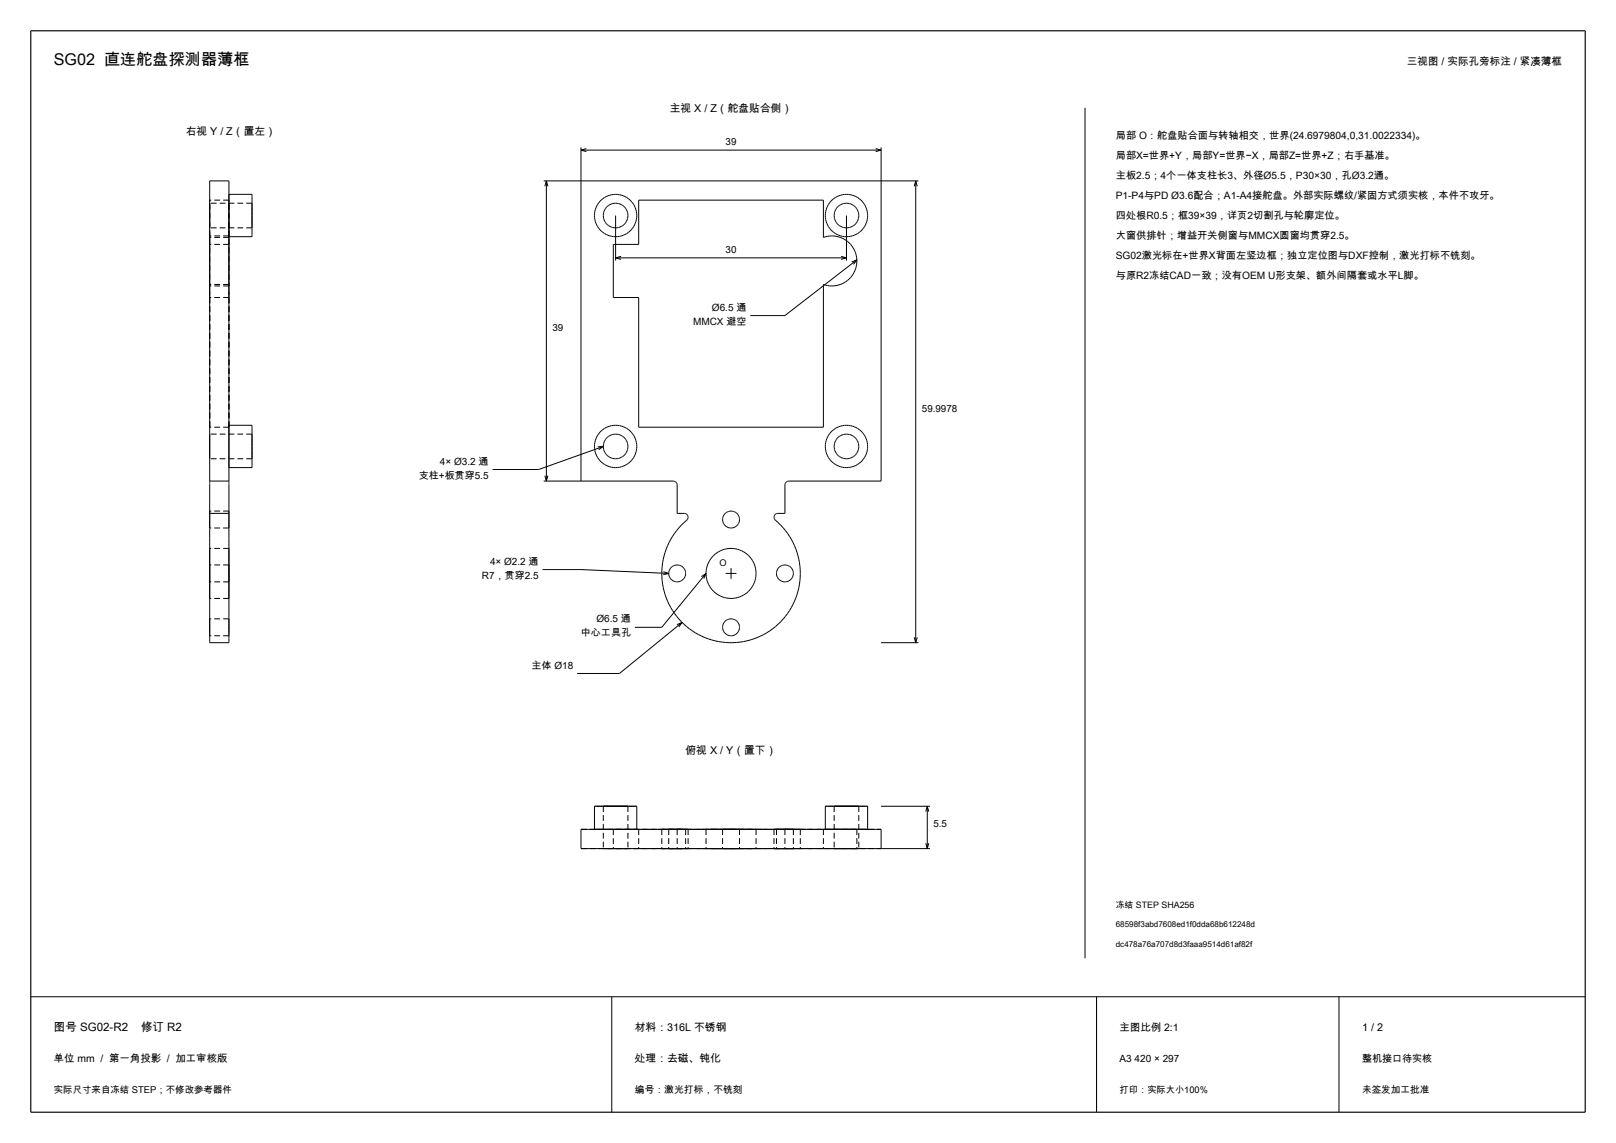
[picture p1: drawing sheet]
<svg xmlns="http://www.w3.org/2000/svg" width="420mm" height="297mm" viewBox="0 0 420 297" stroke-linecap="round" stroke-linejoin="round" font-family="sans-serif">
<path d="M8 8h404v281h-404z" fill="none" stroke="#000" stroke-width=".3"/>
<g fill="none" stroke="#000" stroke-width=".26">
<path d="M151 38.3v86.7M151 39h78M151 39l1.4 .4M152.4 38.6l-1.4 .4M227.6 38.6l1.4 .4M229 38.3v86.7h-24a1 1 0 0 0-1 1v7.4h-1.8a1 1 0 0 0-1 .7 1 1 0 0 0 .3 1.1 18 18 0 0 1 1.4 26.3 18 18 0 0 1-26.3-.4 18 18 0 0 1 2.1-26.2 1 1 0 0 0-.9-1.5h-1.8v-7.4a1 1 0 0 0-1-1h-33.7M229 39l-1.4 .4M282 28v221M54.5 47h5v120h-5zM59.5 50.5h6v11h-6M141.3 47h97.4M142 47v78"/>
<path d="M142 47l-.4 1.4M142 47l.4 1.4M160 56v11.7M166 52h48v9.7a6.5 6.5 0 0 1 8.7 6.1 6.5 6.5 0 0 1-8.7 6.1v37.1h-48v-33.7h-6.6v-13.8h6.6zM220 56v11.7M238 47v120M238 47l-.4 1.4M238 47l.4 1.4M160 67h60M160 67l1.4 .4M161.4 66.6l-1.4 .4M218.6 66.6l1.4 .4"/>
<path d="M220 67l-1.4 .4M222.7 67.5l-18.7 14.5h-9M222.7 67.5l-1.4 .6M222.7 67.5l-.9 1.2M59.5 110.5h6v11h-6M156.8 116l-16.8 6h-12M156.8 116l-1.5 .1M156.8 116l-1.2 .8M54.5 133.4h5M54.5 125h5M141.6 123.6l.4 1.4M142.4 123.6l-.4 1.4"/>
<path d="M141 148h10l22.8 1M172.4 148.5l1.4 .5M173.8 149l-1.4 .3M183.5 149l-11.5 14h-7M183.5 149l-1.2 .8M183.5 149l-.6 1.3M188.6 149h2.8M190 147.6v2.8M177.3 161.7l-16.3 13.3h-11M177.3 161.7l-1.4 .6M177.3 161.7l-.9 1.2M229 167h9.7"/>
<path d="M237.6 165.6l.4 1.4M238.4 165.6l-.4 1.4M154.5 215.5v-6h11v6M214.5 215.5v-6h11v6M229 209.5h12.7M240.6 219.1l.4 1.4M241 209.5v11M241 209.5l-.4 1.4M241 209.5l.4 1.4M241.4 219.1l-.4 1.4M229 220.5v-5h-78v5h90.7M8 259h404"/>
<path d="M159 259v30M285 259v30M348 259v30"/>
<circle cx="160" cy="56" r="3.2"/>
<circle cx="220" cy="56" r="3.2"/>
<circle cx="160" cy="116" r="3.2"/>
<circle cx="220" cy="116" r="3.2"/>
<circle cx="190" cy="135" r="2.2"/>
<circle cx="176" cy="149" r="2.2"/>
<circle cx="190" cy="149" r="6.5"/>
<circle cx="204" cy="149" r="2.2"/>
<circle cx="190" cy="163" r="2.2"/>
</g>
<g fill="none" stroke="#000" stroke-width=".26" stroke-dasharray="1.5 .8" stroke-linecap="butt">
<path d="M54.5 52.8v.1M54.5 52.9v.2M54.5 53.1v.4M54.5 53.5v.5M54.5 54v.6M54.5 54.6v.7M54.5 55.3v.7M54.5 56v.7M54.5 56.7v.7M54.5 57.4v.6M54.5 58v.5M54.5 58.5v.4"/>
<path d="M54.5 58.9v.2M54.5 59.1v.1M59.5 50.5v.1M59.5 50.6v.4M59.5 51v.7M59.5 51.7v.9M59.5 52.6v1M59.5 53.6v1.2M59.5 54.8v1.2M59.5 56v1.2M59.5 57.2v1.2M59.5 58.4v1"/>
<path d="M59.5 59.4v.9M59.5 52h-5M65.5 52.8v.1M65.5 52.9v.2M65.5 53.1v.4M65.5 53.5v.5M65.5 54v.6M65.5 54.6v.7M65.5 55.3v.7M65.5 56v.7M65.5 56.7v.7M65.5 57.4v.6"/>
<path d="M65.5 58v.5M65.5 58.5v.4M65.5 58.9v.2M65.5 59.1v.1M65.5 52.8h-11M65.5 59.2h-11M154.5 56v.5M154.5 55.5v.5M154.5 56.5l.1 .5M154.6 55l-.1 .5M154.6 57l.1 .5M154.7 54.5l-.1 .5"/>
<path d="M154.7 57.5l.2 .5M154.9 54l-.2 .5M154.9 58l.2 .5M155.1 53.6l-.2 .4M155.1 58.5l.2 .4M155.3 53.1l-.2 .5M155.3 58.9l.3 .4M155.6 52.7l-.3 .4M155.6 59.3l.3 .4M155.9 52.3l-.3 .4M155.9 59.7l.4 .4M156.3 51.9l-.4 .4"/>
<path d="M156.7 51.6l-.4 .3M157.1 51.3l-.4 .3M157.5 51.1l-.4 .2M158 50.9l-.5 .2M158.5 50.7l-.5 .2M159 50.6l-.5 .1M159.5 50.5l-.5 .1M160 50.5h-.5M160.5 50.5h-.5M161 50.6l-.5-.1M161.5 50.7l-.5-.1M162 50.9l-.5-.2"/>
<path d="M162.5 51.1l-.5-.2M162.9 51.3l-.4-.2M163.3 51.6l-.4-.3M163.7 51.9l-.4-.3M164.1 59.7l.3-.4M164.1 52.3l-.4-.4M164.4 59.3l.3-.4M164.4 52.7l-.3-.4M164.7 58.9l.2-.4M164.7 53.1l-.3-.4M164.9 58.5l.2-.5M164.9 53.6l-.2-.5"/>
<path d="M165.1 58l.2-.5M165.1 54l-.2-.4M165.3 57.5l.1-.5M165.3 54.5l-.2-.5M165.4 57l.1-.5M165.4 55l-.1-.5M165.5 56.5v-.5M165.5 55.5l-.1-.5M165.5 56v-.5M214.5 56v.5M214.5 55.5v.5M214.5 56.5l.1 .5"/>
<path d="M214.6 55l-.1 .5M214.6 57l.1 .5M214.7 54.5l-.1 .5M214.7 57.5l.2 .5M214.9 54l-.2 .5M214.9 58l.2 .5M215.1 53.6l-.2 .4M215.1 58.5l.2 .4M215.3 53.1l-.2 .5M215.3 58.9l.3 .4M215.6 52.7l-.3 .4M215.6 59.3l.3 .4"/>
<path d="M215.9 52.3l-.3 .4M215.9 59.7l.4 .4M216.3 51.9l-.4 .4M216.7 51.6l-.4 .3M217.1 51.3l-.4 .3M217.5 51.1l-.4 .2M218 50.9l-.5 .2M218.5 50.7l-.5 .2M219 50.6l-.5 .1M219.5 50.5l-.5 .1M220 50.5h-.5M220.5 50.5h-.5"/>
<path d="M221 50.6l-.5-.1M221.5 50.7l-.5-.1M222 50.9l-.5-.2M222.5 51.1l-.5-.2M222.9 51.3l-.4-.2M223.3 51.6l-.4-.3M223.7 51.9l-.4-.3M224.1 59.7l.3-.4M224.1 52.3l-.4-.4M224.4 59.3l.3-.4M224.4 52.7l-.3-.4M224.7 58.9l.2-.4"/>
<path d="M224.7 53.1l-.3-.4M224.9 58.5l.2-.5M224.9 53.6l-.2-.5M225.1 58l.2-.5M225.1 54l-.2-.4M225.3 57.5l.1-.5M225.3 54.5l-.2-.5M225.4 57l.1-.5M225.4 55l-.1-.5M225.5 56.5v-.5M225.5 55.5l-.1-.5M225.5 56v-.5"/>
<path d="M54.5 73.9v.1M54.5 74v.1M54.5 74.1v.1M54.5 74.2v.1M54.5 74.3v-.2M54.5 74.1v-.4M54.5 73.7v-.8M54.5 72.9v-1M54.5 71.9v-1.3M54.5 70.6v-1.4M54.5 69.2v-1.4M54.5 67.8v-1.4"/>
<path d="M54.5 66.4v-1.4M54.5 65v-1.3M54.5 63.7v-1M54.5 62.7v-.8M54.5 61.9v-.4M54.5 61.5v-.2M54.5 61.3v.1M54.5 61.4v.1M54.5 61.5v.1M54.5 61.6v.1M54.5 61.7v-9.7M54.5 77.3v-13.8"/>
<path d="M54.5 63.5v-11.5M59.5 60.3v.7M59.5 61v.4M59.5 61.4v.1M59.5 77.3v-13.8M59.5 63.5v-11.5M59.5 61.7v-9.7M59.5 73.9v.1M59.5 74v.1M59.5 74.1v.1M59.5 74.2v.1M59.5 74.3v-.2"/>
<path d="M59.5 74.1v-.4M59.5 73.7v-.8M59.5 72.9v-1M59.5 71.9v-1.3M59.5 70.6v-1.4M59.5 69.2v-1.4M59.5 67.8v-1.4M59.5 66.4v-1.4M59.5 65v-1.3M59.5 63.7v-1M59.5 62.7v-.8M59.5 61.9v-.4"/>
<path d="M59.5 61.5v-.2M59.5 61.3v.1M59.5 61.5v.1M59.5 61.6v.1M59.5 73.9h-5M59.5 61.7h-5M59.5 77.3h-5M59.5 63.5h-5M59.5 61.3h-5M59.5 74.3h-5M156.3 60.1l.4 .3M156.7 60.4l.4 .3"/>
<path d="M157.1 60.7l.4 .2M157.5 60.9l.5 .2M158 61.1l.5 .2M158.5 61.3l.5 .1M159 61.4l.5 .1M159.5 61.5h.5M160 61.5h.5M160.5 61.5l.5-.1M161 61.4l.5-.1M161.5 61.3l.5-.2M162 61.1l.5-.2M162.5 60.9l.4-.2"/>
<path d="M162.9 60.7l.4-.3M163.3 60.4l.4-.3M163.7 60.1l.4-.4M216.3 60.1l.4 .3M216.7 60.4l.4 .3M217.1 60.7l.4 .2M217.5 60.9l.5 .2M218 61.1l.5 .2M218.5 61.3l.5 .1M219 61.4l.5 .1M219.5 61.5h.5M220 61.5h.5"/>
<path d="M220.5 61.5l.5-.1M221 61.4l.5-.1M221.5 61.3l.5-.2M222 61.1l.5-.2M222.5 60.9l.4-.2M222.9 60.7l.4-.3M223.3 60.4l.4-.3M223.7 60.1l.4-.4M54.5 111v-37.1M54.5 111v-33.7M54.5 112.8v.1M54.5 112.9v.2"/>
<path d="M54.5 113.1v.4M54.5 113.5v.5M54.5 114v.6M54.5 114.6v.7M54.5 115.3v.7M54.5 116v.7M54.5 116.7v.7M54.5 117.4v.6M54.5 118v.5M54.5 118.5v.4M54.5 118.9v.2M54.5 119.1v.1"/>
<path d="M59.5 110.5v.1M59.5 110.6v.4M59.5 111v.7M59.5 111.7v.9M59.5 112.6v1M59.5 113.6v1.2M59.5 114.8v1.2M59.5 116v1.2M59.5 117.2v1.2M59.5 118.4v1M59.5 119.4v.9M59.5 111v-37.1"/>
<path d="M59.5 111v-33.7M59.5 111h-5M65.5 112.8v.1M65.5 112.9v.2M65.5 113.1v.4M65.5 113.5v.5M65.5 114v.6M65.5 114.6v.7M65.5 115.3v.7M65.5 116v.7M65.5 116.7v.7M65.5 117.4v.6"/>
<path d="M65.5 118v.5M65.5 118.5v.4M65.5 118.9v.2M65.5 119.1v.1M65.5 112.8h-11M65.5 119.2h-11M154.5 116v.5M154.5 115.5v.5M154.5 116.5l.1 .5M154.6 115l-.1 .5M154.6 117l.1 .5M154.7 114.5l-.1 .5"/>
<path d="M154.7 117.5l.2 .5M154.9 114l-.2 .5M154.9 118l.2 .5M155.1 113.6l-.2 .4M155.1 118.5l.2 .4M155.3 113.1l-.2 .5M155.3 118.9l.3 .4M155.6 112.7l-.3 .4M155.6 119.3l.3 .4M155.9 112.3l-.3 .4M155.9 119.7l.4 .4M156.3 111.9l-.4 .4"/>
<path d="M156.7 111.6l-.4 .3M157.1 111.3l-.4 .3M157.5 111.1l-.4 .2M158 110.9l-.5 .2M158.5 110.7l-.5 .2M159 110.6l-.5 .1M159.5 110.5l-.5 .1M160 110.5h-.5M160.5 110.5h-.5M161 110.6l-.5-.1M161.5 110.7l-.5-.1M162 110.9l-.5-.2"/>
<path d="M162.5 111.1l-.5-.2M162.9 111.3l-.4-.2M163.3 111.6l-.4-.3M163.7 111.9l-.4-.3M164.1 119.7l.3-.4M164.1 112.3l-.4-.4M164.4 119.3l.3-.4M164.4 112.7l-.3-.4M164.7 118.9l.2-.4M164.7 113.1l-.3-.4M164.9 118.5l.2-.5M164.9 113.6l-.2-.5"/>
<path d="M165.1 118l.2-.5M165.1 114l-.2-.4M165.3 117.5l.1-.5M165.3 114.5l-.2-.5M165.4 117l.1-.5M165.4 115l-.1-.5M165.5 116.5v-.5M165.5 115.5l-.1-.5M165.5 116v-.5M214.5 116v.5M214.5 115.5v.5M214.5 116.5l.1 .5"/>
<path d="M214.6 115l-.1 .5M214.6 117l.1 .5M214.7 114.5l-.1 .5M214.7 117.5l.2 .5M214.9 114l-.2 .5M214.9 118l.2 .5M215.1 113.6l-.2 .4M215.1 118.5l.2 .4M215.3 113.1l-.2 .5M215.3 118.9l.3 .4M215.6 112.7l-.3 .4M215.6 119.3l.3 .4"/>
<path d="M215.9 112.3l-.3 .4M215.9 119.7l.4 .4M216.3 111.9l-.4 .4M216.7 111.6l-.4 .3M217.1 111.3l-.4 .3M217.5 111.1l-.4 .2M218 110.9l-.5 .2M218.5 110.7l-.5 .2M219 110.6l-.5 .1M219.5 110.5l-.5 .1M220 110.5h-.5M220.5 110.5h-.5"/>
<path d="M221 110.6l-.5-.1M221.5 110.7l-.5-.1M222 110.9l-.5-.2M222.5 111.1l-.5-.2M222.9 111.3l-.4-.2M223.3 111.6l-.4-.3M223.7 111.9l-.4-.3M224.1 119.7l.3-.4M224.1 112.3l-.4-.4M224.4 119.3l.3-.4M224.4 112.7l-.3-.4M224.7 118.9l.2-.4"/>
<path d="M224.7 113.1l-.3-.4M224.9 118.5l.2-.5M224.9 113.6l-.2-.5M225.1 118l.2-.5M225.1 114l-.2-.4M225.3 117.5l.1-.5M225.3 114.5l-.2-.5M225.4 117l.1-.5M225.4 115l-.1-.5M225.5 116.5v-.5M225.5 115.5l-.1-.5M225.5 116v-.5"/>
<path d="M54.5 132.8v.1M54.5 132.9v.1M54.5 133v.3M54.5 133.3v.3M54.5 133.6v.4M54.5 134v.5M54.5 134.5v.5M54.5 135v.5M54.5 135.5v.5M54.5 136v.4M54.5 136.4v.3M54.5 136.7v.3"/>
<path d="M54.5 137v.1M54.5 137.1v.1M59.5 120.3v.7M59.5 121v.4M59.5 121.4v.1M59.5 132.8v.1M59.5 132.9v.1M59.5 133v.3M59.5 133.3v.3M59.5 133.6v.4M59.5 134v.5M59.5 134.5v.5"/>
<path d="M59.5 135v.5M59.5 135.5v.5M59.5 136v.4M59.5 136.4v.3M59.5 136.7v.3M59.5 137v.1M59.5 137.1v.1M59.5 132.8h-5M59.5 137.2h-5M156.3 120.1l.4 .3M156.7 120.4l.4 .3M157.1 120.7l.4 .2"/>
<path d="M157.5 120.9l.5 .2M158 121.1l.5 .2M158.5 121.3l.5 .1M159 121.4l.5 .1M159.5 121.5h.5M160 121.5h.5M160.5 121.5l.5-.1M161 121.4l.5-.1M161.5 121.3l.5-.2M162 121.1l.5-.2M162.5 120.9l.4-.2M162.9 120.7l.4-.3"/>
<path d="M163.3 120.4l.4-.3M163.7 120.1l.4-.4M216.3 120.1l.4 .3M216.7 120.4l.4 .3M217.1 120.7l.4 .2M217.5 120.9l.5 .2M218 121.1l.5 .2M218.5 121.3l.5 .1M219 121.4l.5 .1M219.5 121.5h.5M220 121.5h.5M220.5 121.5l.5-.1"/>
<path d="M221 121.4l.5-.1M221.5 121.3l.5-.2M222 121.1l.5-.2M222.5 120.9l.4-.2M222.9 120.7l.4-.3M223.3 120.4l.4-.3M223.7 120.1l.4-.4M54.5 146.8v.1M54.5 146.9v.1M54.5 147v.3M54.5 147.3v.3M54.5 147.6v.4"/>
<path d="M54.5 148v.5M54.5 148.5v.5M54.5 149v.5M54.5 149.5v.5M54.5 150v.4M54.5 150.4v.3M54.5 150.7v.3M54.5 151v.1M54.5 151.1v.1M54.5 142.5v.2M54.5 142.7v.4M54.5 143.1v.8"/>
<path d="M54.5 143.9v1M54.5 144.9v1.3M54.5 146.2v1.4M54.5 147.6v1.4M54.5 149v1.4M54.5 150.4v1.4M54.5 151.8v1.3M54.5 153.1v1M54.5 154.1v.8M54.5 154.9v.4M54.5 155.3v.2M59.5 146.8v.1"/>
<path d="M59.5 146.9v.1M59.5 147v.3M59.5 147.3v.3M59.5 147.6v.4M59.5 148v.5M59.5 148.5v.5M59.5 149v.5M59.5 149.5v.5M59.5 150v.4M59.5 150.4v.3M59.5 150.7v.3M59.5 151v.1"/>
<path d="M59.5 151.1v.1M59.5 142.5v.2M59.5 142.7v.4M59.5 143.1v.8M59.5 143.9v1M59.5 144.9v1.3M59.5 146.2v1.4M59.5 147.6v1.4M59.5 149v1.4M59.5 150.4v1.4M59.5 151.8v1.3M59.5 153.1v1"/>
<path d="M59.5 154.1v.8M59.5 154.9v.4M59.5 155.3v.2M59.5 146.8h-5M59.5 142.5h-5M59.5 151.2h-5M59.5 155.5h-5M54.5 160.8v.1M54.5 160.9v.1M54.5 161v.3M54.5 161.3v.3M54.5 161.6v.4"/>
<path d="M54.5 162v.5M54.5 162.5v.5M54.5 163v.5M54.5 163.5v.5M54.5 164v.4M54.5 164.4v.3M54.5 164.7v.3M54.5 165v.1M54.5 165.1v.1M59.5 160.8v.1M59.5 160.9v.1M59.5 161v.3"/>
<path d="M59.5 161.3v.3M59.5 161.6v.4M59.5 162v.5M59.5 162.5v.5M59.5 163v.5M59.5 163.5v.5M59.5 164v.4M59.5 164.4v.3M59.5 164.7v.3M59.5 165v.1M59.5 165.1v.1M59.5 160.8h-5"/>
<path d="M59.5 165.2h-5M151 215.5h24M154.5 215.5h.1M154.5 209.5h.1M154.6 215.5h-.1M154.6 215.5h.4M154.6 209.5h.4M154.8 215.5h-.2M155 215.5h-.2M155 215.5h.7M155 209.5h.7M155.3 215.5h-.3"/>
<path d="M155.7 215.5h-.4M155.7 215.5h.9M155.7 209.5h.9M156.1 215.5h-.4M156.6 215.5h-.5M156.6 215.5h1M156.6 209.5h1M156.8 209.5h.1M156.8 209.5v11M156.9 209.5h-.1M156.9 209.5h.2M157 209.5h-.1"/>
<path d="M157.1 215.5h-.5M157.1 209.5h-.1M157.1 209.5h.4M157.3 209.5h-.2M157.5 209.5h-.2M157.5 209.5h.5M157.6 215.5h-.5M157.6 215.5h1.2M157.6 209.5h1.2M157.7 209.5h-.2M158 209.5h-.3M158 209.5h.6"/>
<path d="M158.2 215.5h-.6M158.3 209.5h-.3M158.6 209.5h-.3M158.6 209.5h.7M158.8 215.5h-.6M158.8 215.5h1.2M158.8 209.5h1.2M158.9 209.5h-.3M159.3 209.5h-.4M159.3 209.5h.7M159.4 215.5h-.6M159.4 215.5v5"/>
<path d="M159.6 209.5h-.3M160 215.5h-.6M160 215.5h1.2M160 209.5h1.2M160 209.5h-.4M160 209.5h.7M160.4 209.5h-.4M160.6 215.5h-.6M160.7 209.5h.7M160.7 209.5h-.3M161.1 209.5h-.4M161.2 215.5h1.2"/>
<path d="M161.2 215.5h-.6M161.2 209.5h1.2M161.4 209.5h.6M161.4 209.5h-.3M161.7 209.5h-.3M161.8 215.5h-.6M162 209.5h.5M162 209.5h-.3M162.3 209.5h-.3M162.4 215.5h1M162.4 215.5h-.6M162.4 209.5h1"/>
<path d="M162.5 209.5h.4M162.5 209.5h-.2M162.7 209.5h-.2M162.9 209.5h.2M162.9 209.5h-.2M162.9 215.5h-.5M163 209.5h-.1M163.1 209.5h.1M163.1 209.5h-.1M163.2 209.5h-.1M163.2 209.5v11M163.4 215.5h.9"/>
<path d="M163.4 215.5h-.5M163.4 209.5h.9M163.9 215.5h-.5M164.3 215.5h.7M164.3 215.5h-.4M164.3 209.5h.7M164.7 215.5h-.4M165 215.5h.4M165 215.5h-.3M165 209.5h.4M165.2 215.5h-.2M165.4 215.5h.1"/>
<path d="M165.4 215.5h-.2M165.4 209.5h.1M165.5 215.5h-.1M166 215.5h-6.6M166 215.5v5M172 215.5h.5M172 215.5v5M172.1 215.5h-.1M172.3 215.5h-.2M172.5 215.5h1.3M172.6 215.5h-.3M172.9 215.5h-.3"/>
<path d="M173.3 215.5h-.4M173.7 215.5h-.4M173.8 215.5h2.1M173.8 215.5h.1M173.8 215.5v5M173.9 215.5h-.1M173.9 215.5h.1M174 215.5h-.1M174 215.5h.3M174.1 215.5h-.1M174.2 215.5h-.5M174.3 215.5h-.2"/>
<path d="M174.3 215.5h.3M174.4 215.5h-.1M174.6 215.5h-.2M174.6 215.5h.4M174.8 215.5h-.6M174.8 215.5h-.2M175 215.5h-.2M175 215.5h.5M175.1 215.5h-.1M175.2 215.5h-.1M175.3 215.5h-.3M175.3 215.5h-.1"/>
<path d="M175.4 215.5h-.6M175.4 215.5h-.1M175.5 215.5h-.2M175.5 215.5h.5M175.5 215.5h-.1M175.6 215.5h-.1M175.7 215.5h-.1M175.8 215.5h-.3M175.8 215.5h-.1M175.9 215.5h-.1M175.9 215.5h2.9M176 215.5h-.1"/>
<path d="M176 215.5h1.8M176 215.5h-.2M176 215.5h.5M176 215.5v5M176.1 215.5h-.7M176.2 215.5h-.2M176.5 215.5h.5M176.5 215.5h-.3M176.7 215.5h-.2M176.8 215.5h-.7M177 215.5h.4M177 215.5h-.3"/>
<path d="M177.2 215.5h-.2M177.4 215.5h.3M177.4 215.5h-.2M177.6 215.5h-.2M177.6 215.5h-.8M177.7 215.5h.3M177.7 215.5h-.1M177.9 215.5h-.2M178 215.5h-.2M178 215.5h.1M178 215.5h-.1M178.1 215.5h-.1"/>
<path d="M178.1 215.5h.1M178.2 215.5h-.1M178.2 215.5v5M178.3 215.5h-.1M178.4 215.5h-.1M178.5 215.5h-.1M178.5 215.5h-.9M178.5 215.5h.1M178.6 215.5h.1M178.6 215.5h-.1M178.7 215.5h-.1M178.7 215.5h.1"/>
<path d="M178.8 215.5h3.4M178.8 215.5h-.1M178.8 215.5v5M182.2 215.5h3.8M183.5 215.5h.2M183.5 215.5v5M183.7 215.5h-.2M183.7 215.5h.4M183.9 215.5h-.2M184.1 215.5h-.2M184.1 215.5h.8M184.5 215.5h-.4"/>
<path d="M184.9 215.5h-.4M184.9 215.5h1M185.4 215.5h-.5M185.9 215.5h-.5M185.9 215.5h1.3M186 215.5h4M186.5 215.5h-.6M187.2 215.5h-.7M187.2 215.5h1.4M187.8 215.5h.1M187.8 215.5v5M187.9 215.5h-.7"/>
<path d="M187.9 215.5h-.1M187.9 215.5h.1M188 215.5h-.1M188 215.5h.3M188.1 215.5h-.1M188.3 215.5h-.2M188.3 215.5h.3M188.4 215.5h-.1M188.6 215.5h-.7M188.6 215.5h1.4M188.6 215.5h-.2M188.6 215.5h.4"/>
<path d="M188.8 215.5h-.2M189 215.5h-.2M189 215.5h.5M189.3 215.5h-.7M189.3 215.5h-.3M189.5 215.5h-.2M189.5 215.5h.5M189.8 215.5h-.3M190 215.5h4M190 215.5h-.2M190 215.5h.5M190 215.5h-.7"/>
<path d="M190 215.5h1.4M190.2 215.5h-.2M190.5 215.5h.5M190.5 215.5h-.3M190.7 215.5h-.2M190.7 215.5h-.7M191 215.5h.4M191 215.5h-.3M191.2 215.5h-.2M191.4 215.5h.3M191.4 215.5h-.2M191.4 215.5h1.4"/>
<path d="M191.4 215.5h-.7M191.6 215.5h-.2M191.7 215.5h.3M191.7 215.5h-.1M191.9 215.5h-.2M192 215.5h.1M192 215.5h-.1M192.1 215.5h-.1M192.1 215.5h.1M192.1 215.5h-.7M192.2 215.5h-.1M192.2 215.5v5"/>
<path d="M192.8 215.5h1.3M192.8 215.5h-.7M193.5 215.5h-.7M194 215.5h3.8M194.1 215.5h1M194.1 215.5h-.6M194.6 215.5h-.5M195.1 215.5h.8M195.1 215.5h-.5M195.5 215.5h-.4M195.9 215.5h.4M195.9 215.5h-.4"/>
<path d="M196.1 215.5h-.2M196.3 215.5h.2M196.3 215.5h-.2M196.5 215.5h-.2M196.5 215.5v5M197.8 215.5h3.4M201.2 215.5v5M201.2 215.5h.1M201.2 215.5h2.9M201.3 215.5h-.1M201.3 215.5h.1M201.4 215.5h.1"/>
<path d="M201.4 215.5h-.1M201.5 215.5h-.1M201.5 215.5h.1M201.6 215.5h.1M201.7 215.5h.1M201.8 215.5h.1M201.8 215.5v5M201.9 215.5h-.1M201.9 215.5h.1M202 215.5h-.1M202 215.5h.3M202 215.5h.2"/>
<path d="M202.1 215.5h-.1M202.2 215.5h1.8M202.3 215.5h-.2M202.3 215.5h.3M202.4 215.5h-.9M202.4 215.5h-.1M202.6 215.5h-.2M202.6 215.5h.4M202.8 215.5h-.2M203 215.5h-.2M203 215.5h.5M203.2 215.5h-.8"/>
<path d="M203.3 215.5h-.3M203.5 215.5h-.2M203.5 215.5h.5M203.8 215.5h-.3M203.9 215.5h-.7M204 215.5h-.2M204 215.5h.5M204 215.5v5M204.1 215.5h-.1M204.1 215.5h2.1M204.2 215.5h-.1M204.2 215.5h-.2"/>
<path d="M204.3 215.5h-.1M204.4 215.5h-.1M204.5 215.5h-.1M204.5 215.5h.5M204.5 215.5h-.3M204.6 215.5h-.1M204.6 215.5h-.7M204.7 215.5h-.1M204.7 215.5h-.2M204.8 215.5h-.1M204.9 215.5h-.1M205 215.5h.4"/>
<path d="M205 215.5h-.3M205 215.5h-.1M205 215.5h24M205.2 215.5h-.2M205.2 215.5h-.6M205.4 215.5h.3M205.4 215.5h-.2M205.6 215.5h-.2M205.7 215.5h.3M205.7 215.5h-.1M205.8 215.5h-.6M205.9 215.5h-.2"/>
<path d="M206 215.5h.1M206 215.5h-.1M206.1 215.5h-.1M206.1 215.5h.1M206.2 215.5h-.1M206.2 215.5v5M206.2 215.5h1.3M206.3 215.5h-.5M206.7 215.5h-.4M207.1 215.5h-.4M207.4 215.5h-.3M207.5 215.5h.5"/>
<path d="M207.7 215.5h-.3M207.9 215.5h-.2M208 215.5h-.1M208 215.5v5M214 215.5h-48M214 215.5h.9M214 215.5v5M214.5 215.5h.1M214.5 209.5h.1M214.6 215.5h-.1M214.6 215.5h.4M214.6 209.5h.4"/>
<path d="M214.8 215.5h-.2M214.9 215.5h.8M215 215.5h-.2M215 215.5h.7M215 209.5h.7M215.3 215.5h-.3M215.7 215.5h-.4M215.7 215.5h.9M215.7 209.5h.9M216.1 215.5h-.4M216.6 215.5h-.5M216.6 215.5h1"/>
<path d="M216.6 209.5h1M216.6 215.5h.9M216.8 209.5h.1M216.8 209.5v11M216.9 209.5h-.1M216.9 209.5h.2M217 209.5h-.1M217.1 215.5h-.5M217.1 209.5h-.1M217.1 209.5h.4M217.3 209.5h-.2M217.5 209.5h-.2"/>
<path d="M217.5 209.5h.5M217.5 215.5h.9M217.6 215.5h-.5M217.6 215.5h1.2M217.6 209.5h1.2M217.7 209.5h-.2M218 209.5h-.3M218 209.5h.6M218.2 215.5h-.6M218.3 209.5h-.3M218.4 215.5h.8M218.6 209.5h-.3"/>
<path d="M218.6 209.5h.7M218.8 215.5h-.6M218.8 215.5h1.2M218.8 209.5h1.2M218.9 209.5h-.3M219.2 215.5h.7M219.3 209.5h-.4M219.3 209.5h.7M219.4 215.5h-.6M219.6 209.5h-.3M219.9 215.5h.7M220 215.5h-.6"/>
<path d="M220 215.5h1.2M220 209.5h1.2M220 209.5h-.4M220 209.5h.7M220.4 209.5h-.4M220.6 215.5h-.6M220.6 215.5h.6M220.7 209.5h.7M220.7 209.5h-.3M221.1 209.5h-.4M221.2 215.5h1.2M221.2 215.5h-.6"/>
<path d="M221.2 209.5h1.2M221.2 215.5h.6M221.4 209.5h.6M221.4 209.5h-.3M221.7 209.5h-.3M221.8 215.5h.4M221.8 215.5h-.6M222 209.5h.5M222 209.5h-.3M222.2 215.5h.3M222.3 209.5h-.3M222.4 215.5h1"/>
<path d="M222.4 215.5h-.6M222.4 209.5h1M222.5 215.5h.1M222.5 209.5h.4M222.5 209.5h-.2M222.6 215.5h.1M222.7 215.5v5M222.7 209.5h-.2M222.9 209.5h.2M222.9 209.5h-.2M222.9 215.5h-.5M223 209.5h-.1"/>
<path d="M223.1 209.5h.1M223.1 209.5h-.1M223.2 209.5h-.1M223.2 209.5v11M223.4 215.5h.9M223.4 215.5h-.5M223.4 209.5h.9M223.9 215.5h-.5M224.3 215.5h.7M224.3 215.5h-.4M224.3 209.5h.7M224.7 215.5h-.4"/>
<path d="M225 215.5h.4M225 215.5h-.3M225 209.5h.4M225.2 215.5h-.2M225.4 215.5h.1M225.4 215.5h-.2M225.4 209.5h.1M225.5 215.5h-.1M151 220.5h24M156.8 220.5h.1M156.9 220.5h-.1M156.9 220.5h.2"/>
<path d="M157 220.5h-.1M157.1 220.5h-.1M157.1 220.5h.4M157.3 220.5h-.2M157.5 220.5h-.2M157.5 220.5h.5M157.7 220.5h-.2M158 220.5h-.3M158 220.5h.6M158.3 220.5h-.3M158.6 220.5h-.3M158.6 220.5h.7"/>
<path d="M158.9 220.5h-.3M159.3 220.5h-.4M159.3 220.5h.7M159.6 220.5h-.3M160 220.5h-.4M160 220.5h.7M160.4 220.5h-.4M160.7 220.5h.7M160.7 220.5h-.3M161.1 220.5h-.4M161.4 220.5h.6M161.4 220.5h-.3"/>
<path d="M161.7 220.5h-.3M162 220.5h.5M162 220.5h-.3M162.3 220.5h-.3M162.5 220.5h.4M162.5 220.5h-.2M162.7 220.5h-.2M162.9 220.5h.2M162.9 220.5h-.2M163 220.5h-.1M163.1 220.5h.1M163.1 220.5h-.1"/>
<path d="M163.2 220.5h-.1M166 220.5h-6.6M172 220.5h.5M172.1 220.5h-.1M172.3 220.5h-.2M172.5 220.5h1.3M172.6 220.5h-.3M172.9 220.5h-.3M173.3 220.5h-.4M173.7 220.5h-.4M173.8 220.5h2.1M173.8 220.5h.1"/>
<path d="M173.9 220.5h-.1M173.9 220.5h.1M174 220.5h-.1M174 220.5h.3M174.1 220.5h-.1M174.2 220.5h-.5M174.3 220.5h-.2M174.3 220.5h.3M174.4 220.5h-.1M174.6 220.5h-.2M174.6 220.5h.4M174.8 220.5h-.6"/>
<path d="M174.8 220.5h-.2M175 220.5h-.2M175 220.5h.5M175.1 220.5h-.1M175.2 220.5h-.1M175.3 220.5h-.3M175.3 220.5h-.1M175.4 220.5h-.6M175.4 220.5h-.1M175.5 220.5h-.2M175.5 220.5h.5M175.5 220.5h-.1"/>
<path d="M175.6 220.5h-.1M175.7 220.5h-.1M175.8 220.5h-.3M175.8 220.5h-.1M175.9 220.5h-.1M175.9 220.5h2.9M176 220.5h-.1M176 220.5h1.8M176 220.5h-.2M176 220.5h.5M176.1 220.5h-.7M176.2 220.5h-.2"/>
<path d="M176.5 220.5h.5M176.5 220.5h-.3M176.7 220.5h-.2M176.8 220.5h-.7M177 220.5h.4M177 220.5h-.3M177.2 220.5h-.2M177.4 220.5h.3M177.4 220.5h-.2M177.6 220.5h-.2M177.6 220.5h-.8M177.7 220.5h.3"/>
<path d="M177.7 220.5h-.1M177.9 220.5h-.2M178 220.5h-.2M178 220.5h.1M178 220.5h-.1M178.1 220.5h-.1M178.1 220.5h.1M178.2 220.5h-.1M178.3 220.5h-.1M178.4 220.5h-.1M178.5 220.5h-.1M178.5 220.5h-.9"/>
<path d="M178.5 220.5h.1M178.6 220.5h.1M178.6 220.5h-.1M178.7 220.5h-.1M178.7 220.5h.1M178.8 220.5h3.4M178.8 220.5h-.1M182.2 220.5h3.8M183.5 220.5h.2M183.7 220.5h-.2M183.7 220.5h.4M183.9 220.5h-.2"/>
<path d="M184.1 220.5h-.2M184.1 220.5h.8M184.5 220.5h-.4M184.9 220.5h-.4M184.9 220.5h1M185.4 220.5h-.5M185.9 220.5h-.5M185.9 220.5h1.3M186 220.5h4M186.5 220.5h-.6M187.2 220.5h-.7M187.2 220.5h1.4"/>
<path d="M187.8 220.5h.1M187.9 220.5h-.7M187.9 220.5h-.1M187.9 220.5h.1M188 220.5h-.1M188 220.5h.3M188.1 220.5h-.1M188.3 220.5h-.2M188.3 220.5h.3M188.4 220.5h-.1M188.6 220.5h-.7M188.6 220.5h1.4"/>
<path d="M188.6 220.5h-.2M188.6 220.5h.4M188.8 220.5h-.2M189 220.5h-.2M189 220.5h.5M189.3 220.5h-.7M189.3 220.5h-.3M189.5 220.5h-.2M189.5 220.5h.5M189.8 220.5h-.3M190 220.5h4M190 220.5h-.2"/>
<path d="M190 220.5h.5M190 220.5h-.7M190 220.5h1.4M190.2 220.5h-.2M190.5 220.5h.5M190.5 220.5h-.3M190.7 220.5h-.2M190.7 220.5h-.7M191 220.5h.4M191 220.5h-.3M191.2 220.5h-.2M191.4 220.5h.3"/>
<path d="M191.4 220.5h-.2M191.4 220.5h1.4M191.4 220.5h-.7M191.6 220.5h-.2M191.7 220.5h.3M191.7 220.5h-.1M191.9 220.5h-.2M192 220.5h.1M192 220.5h-.1M192.1 220.5h-.1M192.1 220.5h.1M192.1 220.5h-.7"/>
<path d="M192.2 220.5h-.1M192.8 220.5h1.3M192.8 220.5h-.7M193.5 220.5h-.7M194 220.5h3.8M194.1 220.5h1M194.1 220.5h-.6M194.6 220.5h-.5M195.1 220.5h.8M195.1 220.5h-.5M195.5 220.5h-.4M195.9 220.5h.4"/>
<path d="M195.9 220.5h-.4M196.1 220.5h-.2M196.3 220.5h.2M196.3 220.5h-.2M196.5 220.5h-.2M197.8 220.5h3.4M201.2 220.5h.1M201.2 220.5h2.9M201.3 220.5h-.1M201.3 220.5h.1M201.4 220.5h.1M201.4 220.5h-.1"/>
<path d="M201.5 220.5h-.1M201.5 220.5h.1M201.6 220.5h.1M201.7 220.5h.1M201.8 220.5h.1M201.9 220.5h-.1M201.9 220.5h.1M202 220.5h-.1M202 220.5h.3M202 220.5h.2M202.1 220.5h-.1M202.2 220.5h1.8"/>
<path d="M202.3 220.5h-.2M202.3 220.5h.3M202.4 220.5h-.9M202.4 220.5h-.1M202.6 220.5h-.2M202.6 220.5h.4M202.8 220.5h-.2M203 220.5h-.2M203 220.5h.5M203.2 220.5h-.8M203.3 220.5h-.3M203.5 220.5h-.2"/>
<path d="M203.5 220.5h.5M203.8 220.5h-.3M203.9 220.5h-.7M204 220.5h-.2M204 220.5h.5M204.1 220.5h-.1M204.1 220.5h2.1M204.2 220.5h-.1M204.2 220.5h-.2M204.3 220.5h-.1M204.4 220.5h-.1M204.5 220.5h-.1"/>
<path d="M204.5 220.5h.5M204.5 220.5h-.3M204.6 220.5h-.1M204.6 220.5h-.7M204.7 220.5h-.1M204.7 220.5h-.2M204.8 220.5h-.1M204.9 220.5h-.1M205 220.5h.4M205 220.5h-.3M205 220.5h-.1M205 220.5h24"/>
<path d="M205.2 220.5h-.2M205.2 220.5h-.6M205.4 220.5h.3M205.4 220.5h-.2M205.6 220.5h-.2M205.7 220.5h.3M205.7 220.5h-.1M205.8 220.5h-.6M205.9 220.5h-.2M206 220.5h.1M206 220.5h-.1M206.1 220.5h-.1"/>
<path d="M206.1 220.5h.1M206.2 220.5h-.1M206.2 220.5h1.3M206.3 220.5h-.5M206.7 220.5h-.4M207.1 220.5h-.4M207.4 220.5h-.3M207.5 220.5h.5M207.7 220.5h-.3M207.9 220.5h-.2M208 220.5h-.1M214 220.5h-48"/>
<path d="M214 220.5h.9M214.9 220.5h.8M215.7 220.5h.9M216.6 220.5h.9M216.8 220.5h.1M216.9 220.5h-.1M216.9 220.5h.2M217 220.5h-.1M217.1 220.5h-.1M217.1 220.5h.4M217.3 220.5h-.2M217.5 220.5h-.2"/>
<path d="M217.5 220.5h.5M217.5 220.5h.9M217.7 220.5h-.2M218 220.5h-.3M218 220.5h.6M218.3 220.5h-.3M218.4 220.5h.8M218.6 220.5h-.3M218.6 220.5h.7M218.9 220.5h-.3M219.2 220.5h.7M219.3 220.5h-.4"/>
<path d="M219.3 220.5h.7M219.6 220.5h-.3M219.9 220.5h.7M220 220.5h-.4M220 220.5h.7M220.4 220.5h-.4M220.6 220.5h.6M220.7 220.5h.7M220.7 220.5h-.3M221.1 220.5h-.4M221.2 220.5h.6M221.4 220.5h.6"/>
<path d="M221.4 220.5h-.3M221.7 220.5h-.3M221.8 220.5h.4M222 220.5h.5M222 220.5h-.3M222.2 220.5h.3M222.3 220.5h-.3M222.5 220.5h.1M222.5 220.5h.4M222.5 220.5h-.2M222.6 220.5h.1M222.7 220.5h-.2"/>
<path d="M222.9 220.5h.2M222.9 220.5h-.2M223 220.5h-.1M223.1 220.5h.1M223.1 220.5h-.1M223.2 220.5h-.1"/>
</g>
<text font-size="4.2" x="14" y="17">SG02 直连舵盘探测器薄框</text>
<g font-size="3">
<text x="14" y="268">图号 SG02-R2</text>
<text x="36.7" y="268">修订 R2</text>
</g>
<g font-size="2.8">
<text x="365.7" y="17">三视图 / 实际孔旁标注 / 紧凑薄框</text>
<text x="174.1" y="29">主视 X / Z（舵盘贴合侧）</text>
<text x="48.3" y="35">右视 Y / Z（置左）</text>
<text x="178.2" y="196">俯视 X / Y（置下）</text>
<text x="165" y="268">材料：316L 不锈钢</text>
<text x="354" y="268">1 / 2</text>
<text x="165" y="276">处理：去磁、钝化</text>
</g>
<g font-size="2.7">
<text x="291" y="268">主图比例 2:1</text>
<text x="14" y="276">单位 mm / 第一角投影 / 加工审核版</text>
</g>
<g font-size="2.6">
<text x="290" y="36">局部 O：舵盘贴合面与转轴相交，世界(24.6979804,0,31.0022334)。</text>
<text x="290" y="41.2">局部X=世界+Y，局部Y=世界−X，局部Z=世界+Z；右手基准。</text>
<text x="290" y="46.4">主板2.5；4个一体支柱长3、外径Ø5.5，P30×30，孔Ø3.2通。</text>
<text x="290" y="51.6">P1-P4与PD Ø3.6配合；A1-A4接舵盘。外部实际螺纹/紧固方式须实核，本件不攻牙。</text>
<text x="290" y="56.8">四处根R0.5；框39×39，详页2切割孔与轮廓定位。</text>
<text x="290" y="62">大窗供排针；增益开关侧窗与MMCX圆窗均贯穿2.5。</text>
<text x="290" y="67.2">SG02激光标在+世界X背面左竖边框；独立定位图与DXF控制，激光打标不铣刻。</text>
<text x="290" y="72.4">与原R2冻结CAD一致；没有OEM U形支架、额外间隔套或水平L脚。</text>
<text x="185" y="80.8">Ø6.5 通</text>
<text x="180.1" y="84.3">MMCX 避空</text>
<text x="108.9" y="124.3">支柱+板贯穿5.5</text>
<text x="114.4" y="120.8">4× Ø3.2 通</text>
<text x="127.4" y="146.8">4× Ø2.2 通</text>
<text x="125.3" y="150.3">R7，贯穿2.5</text>
<text x="155" y="161.8">Ø6.5 通</text>
<text x="151" y="165.4">中心工具孔</text>
<text x="138.2" y="173.7">主体 Ø18</text>
<text x="291" y="276">A3 420 × 297</text>
<text x="354" y="276">整机接口待实核</text>
</g>
<g font-size="2.5">
<text x="188.6" y="37.8">39</text>
<text x="188.6" y="65.8">30</text>
<text x="143.6" y="86">39</text>
<text x="239.6" y="107">59.9978</text>
<text x="242.6" y="215">5.5</text>
<text x="14" y="284">实际尺寸来自冻结 STEP；不修改参考器件</text>
<text x="165" y="284">编号：激光打标，不铣刻</text>
<text x="354" y="284">未签发加工批准</text>
</g>
<g font-size="2.4">
<text x="187" y="147">O</text>
<text x="291" y="284">打印：实际大小100%</text>
</g>
<text font-size="2.3" x="290" y="236">冻结 STEP SHA256</text>
<g font-size="2.1">
<text x="290" y="241">68598f3abd7608ed1f0dda68b612248d</text>
<text x="290" y="246">dc478a76a707d8d3faaa9514d61af82f</text>
</g>
</svg>
